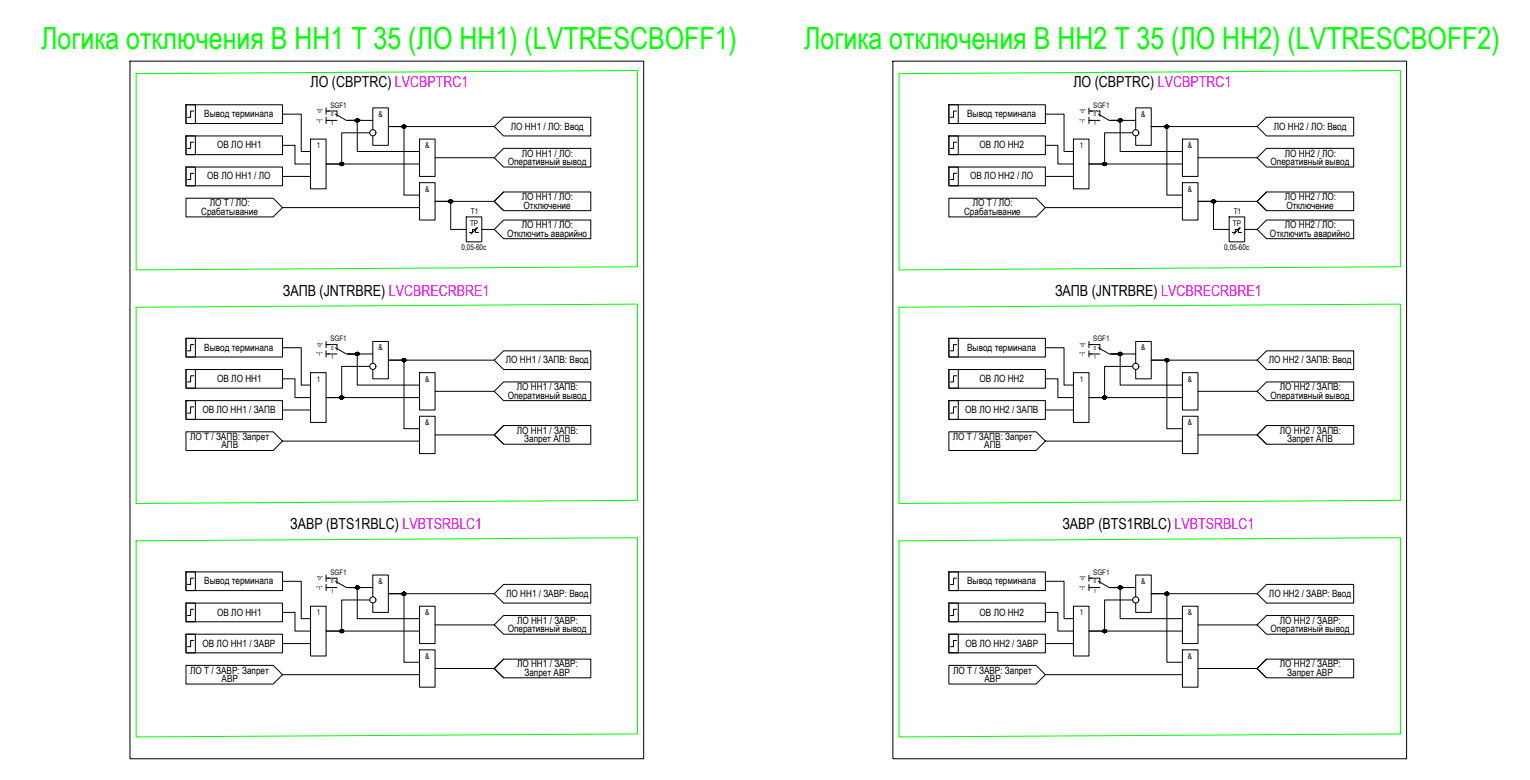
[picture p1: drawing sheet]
<svg xmlns="http://www.w3.org/2000/svg" width="725mm" height="370mm" viewBox="0 0 725 370" stroke-linecap="round" stroke-linejoin="round" font-family="sans-serif">
<!-- layer: 0 -->
<path d="M65 35l237-2v93l-237 2zM426 35l238-2v93l-238 2zM65 146l237-2v93l-237 2zM426 146l238-2v93l-238 2zM65 256l237-1v93l-237 1zM426 256l238-1v93l-238 1z" fill="none" stroke="#0f0" stroke-width=".47"/>
<g fill="none" stroke="#000" stroke-width=".47">
<path d="M62 29h243v330h-243zM423 29h243v330h-243zM88 50h5v9h-5zM88 50h46v9h-46zM92 53h-2v3h-1M134 54h9v18h4M155 51v3M155 56v3M155 53h1M155 57h1M177 57h-12h4v15h30M234 60l5-4h41v8h-41z"/>
<path d="M234 60h-50h7v32h8M450 50h4v9h-4zM450 50h45v9h-45zM453 53h-1v3h-2M495 54h9v18h5M516 53h1M516 57h1M516 51v3M516 56v3M538 57h-12h5v15h29M596 60l4-4h41v8h-41zM596 60h-51h8v32h7"/>
<path d="M88 64h5v9h-5zM88 64h46v9h-46zM88 79h5v9h-5zM88 79h46v9h-46zM92 67h-2v3h-1M134 69h6v9h7M147 66h8v23h-8zM175 63h-13v15h-7h44M177 61v-10h7v18h-7v-5M199 66h7v18h-7zM206 75h28M234 75l5-5h41v9h-41z"/>
<path d="M450 64h4v9h-4zM450 64h45v9h-45zM450 79h4v9h-4zM450 79h45v9h-45zM453 67h-1v3h-2M495 69h6v9h8M509 66h7v23h-7zM537 63h-14v15h-7h44M538 61v-10h7v18h-7v-5M560 66h8v18h-8zM568 75h28M596 75l4-5h41v9h-41z"/>
<path d="M88 94h41l5 4-5 5h-41zM92 82h-2v3h-1M134 98h65M134 84h13M199 87h7v17h-7zM234 95l5-4h41v9h-41zM234 95h-28h8v14h7M239 91l-5 4 5 5M450 94h41l4 4-4 5h-41zM453 82h-1v3h-2M495 98h65M495 84h14"/>
<path d="M560 87h8v17h-8zM596 95l4-4h41v9h-41zM596 95h-28h7v14h7M600 91l-4 4 4 5M221 103h7v12h-7zM222 110h2v-1h1v1h2M225 108h1v1M226 108l-3 3M228 109h6l5-5h41v9h-41l-5-4M582 103h8v12h-8zM584 110h1v-1h2v1h1M587 108h1l-1 1"/>
<path d="M588 108l-3 3M590 109h6l4-5h41v9h-41l-4-4M88 175h5v9h-5zM88 175h46v9h-46zM88 160h5v9h-5zM88 160h46v9h-46zM92 178h-2v3h-1M92 163h-2v3h-1M134 179h6v9h7M134 165h9v17h4M147 177h8v23h-8zM155 162v3"/>
<path d="M155 166v3M155 163h1M155 168h1M175 174h-13v14h-7h44M177 168h-12h4v14h30M177 172v-10h7v17h-7v-4M199 177h7v17h-7zM234 171l5-5h41v9h-41zM234 171h-50h7v32h8M450 175h4v9h-4zM450 175h45v9h-45zM450 160h4v9h-4z"/>
<path d="M450 160h45v9h-45zM453 178h-1v3h-2M453 163h-1v3h-2M495 179h6v9h8M495 165h9v17h5M509 177h7v23h-7zM516 163h1M516 168h1M516 162v3M516 166v3M537 174h-14v14h-7h44M538 168h-12h5v14h29"/>
<path d="M538 172v-10h7v17h-7v-4M560 177h8v17h-8zM596 171l4-5h41v9h-41zM596 171h-51h8v32h7M88 190h5v9h-5zM88 190h46v9h-46zM92 193h-2v3h-1M134 194h13M199 197h7v18h-7zM206 185h28M234 185l5-4h41v9h-41zM450 190h4v9h-4z"/>
<path d="M450 190h45v9h-45zM453 193h-1v3h-2M495 194h14M560 197h8v18h-8zM568 185h28M596 185l4-4h41v9h-41zM88 205h41l5 4-5 4h-41zM134 209h65M206 206h28M234 206l5-4h41v8h-41zM239 202l-5 4 5 4M450 205h41l4 4-4 4h-41z"/>
<path d="M495 209h65M568 206h28M596 206l4-4h41v8h-41zM600 202l-4 4 4 4M88 271h5v9h-5zM88 271h46v9h-46zM92 274h-2v3h-1M134 275h9v18h4M155 272v3M155 277v3M155 274h1M155 278h1"/>
<path d="M177 278h-12h4v15h30M450 271h4v9h-4zM450 271h45v9h-45zM453 274h-1v3h-2M495 275h9v18h5M516 274h1M516 278h1M516 272v3M516 277v3M538 278h-12h5v15h29M88 286h5v9h-5zM88 286h46v9h-46z"/>
<path d="M92 289h-2v3h-1M134 290h6v9h7M147 287h8v24h-8zM175 284h-13v15h-7h44M177 283v-11h7v18h-7v-4M199 287h7v18h-7zM206 296h28M234 281l5-4h41v9h-41zM234 281h-50h7v33h8M234 296l5-4h41v8h-41zM450 286h4v9h-4zM450 286h45v9h-45z"/>
<path d="M453 289h-1v3h-2M495 290h6v9h8M509 287h7v24h-7zM537 284h-14v15h-7h44M538 283v-11h7v18h-7v-4M560 287h8v18h-8zM568 296h28M596 281l4-4h41v9h-41zM596 281h-51h8v33h7M596 296l4-4h41v8h-41zM88 315h41l5 5-5 4h-41zM88 300h5v9h-5z"/>
<path d="M88 300h46v9h-46zM92 303h-2v3h-1M134 320h65M134 305h13M199 308h7v18h-7zM206 317h28M234 317l5-5h41v9h-41zM239 312l-5 5 5 4M450 315h41l4 5-4 4h-41zM450 300h4v9h-4zM450 300h45v9h-45zM453 303h-1v3h-2"/>
<path d="M495 320h65M495 305h14M560 308h8v18h-8zM568 317h28M596 317l4-5h41v9h-41zM600 312l-4 5 4 4"/>
<circle cx="169" cy="57" r=".7"/>
<circle cx="191" cy="60" r=".7"/>
<circle cx="531" cy="57" r=".7"/>
<circle cx="553" cy="60" r=".7"/>
<circle cx="162" cy="78" r=".7"/>
<circle cx="177" cy="63" r="1.5"/>
<circle cx="523" cy="78" r=".7"/>
<circle cx="538" cy="63" r="1.5"/>
<circle cx="214" cy="95" r=".7"/>
<circle cx="575" cy="95" r=".7"/>
<circle cx="169" cy="168" r=".7"/>
<circle cx="177" cy="174" r="1.5"/>
<circle cx="191" cy="171" r=".7"/>
<circle cx="531" cy="168" r=".7"/>
<circle cx="538" cy="174" r="1.5"/>
<circle cx="553" cy="171" r=".7"/>
<circle cx="162" cy="188" r=".7"/>
<circle cx="523" cy="188" r=".7"/>
<circle cx="169" cy="278" r=".7"/>
<circle cx="531" cy="278" r=".7"/>
<circle cx="162" cy="299" r=".7"/>
<circle cx="177" cy="284" r="1.5"/>
<circle cx="191" cy="281" r=".7"/>
<circle cx="523" cy="299" r=".7"/>
<circle cx="538" cy="284" r="1.5"/>
<circle cx="553" cy="281" r=".7"/>
</g>
<g fill="#000" stroke="#000" stroke-width=".47">
<path d="M169 58h1zM191 59h1zM161 77h1zM523 77h1zM213 95h1zM575 96h1zM169 168h1zM191 170h1zM523 188h1zM169 279h1zM191 281h1zM523 298h1z"/>
<path d="M169 56h1zM169 56h1z"/>
<path d="M169 56h1zM169 56h1z"/>
<path d="M169 56h1zM169 56h1z"/>
<path d="M169 58h1zM169 58h1z"/>
<path d="M169 56h1zM169 56h1z"/>
<path d="M169 58h1zM169 58h1z"/>
<path d="M169 56l1 1zM169 57h1z"/>
<path d="M169 58h1zM169 58h1z"/>
<path d="M169 57h1zM169 57h1z"/>
<path d="M169 58h1zM169 58h1z"/>
<path d="M169 57h1zM169 57h1z"/>
<path d="M169 57h1zM169 57l1 1z"/>
<path d="M169 57h1zM169 57h1z"/>
<path d="M169 57h1zM169 57h1z"/>
<path d="M169 57h1zM169 57h1z"/>
<path d="M169 57h1zM169 57h1z"/>
<path d="M169 57h1zM169 57h1z"/>
<path d="M169 57h1zM169 57h1z"/>
<path d="M169 57h1zM169 57h1z"/>
<path d="M169 57h1zM169 57h1z"/>
<path d="M169 57h1zM169 57h1z"/>
<path d="M169 57h1zM169 57h1z"/>
<path d="M169 57h1zM169 57h1z"/>
<path d="M169 57h1zM169 57h1z"/>
<path d="M169 57h1zM169 57h1z"/>
<path d="M191 59h1zM191 59h1z"/>
<path d="M191 59h1zM191 59h1z"/>
<path d="M191 59h1zM191 59h1z"/>
<path d="M191 59h1zM191 59h1z"/>
<path d="M191 59h1zM191 59h1z"/>
<path d="M191 59l1 1zM191 59l1 1z"/>
<path d="M191 60h1zM191 60h1z"/>
<path d="M191 60h1zM191 60h1z"/>
<path d="M191 60h1zM191 60h1z"/>
<path d="M191 60h1zM191 60h1z"/>
<path d="M191 60h1zM191 60h1z"/>
<path d="M191 60h1zM191 60h1z"/>
<path d="M191 60h1zM191 60h1z"/>
<path d="M191 60h1zM191 60h1z"/>
<path d="M530 56h1zM530 56h1z"/>
<path d="M530 58h1zM530 58h1z"/>
<path d="M530 56h1zM530 56h1z"/>
<path d="M530 58h1zM530 58h1z"/>
<path d="M530 56h1zM530 56h1z"/>
<path d="M530 58h1zM530 58h1z"/>
<path d="M530 56l1 1zM530 56l1 1z"/>
<path d="M530 58h1zM530 58h1z"/>
<path d="M530 57h1zM530 57h1z"/>
<path d="M530 58h1zM530 58h1z"/>
<path d="M530 57h1zM530 57h1z"/>
<path d="M530 57h1zM530 57l1 1z"/>
<path d="M530 57h1zM530 57h1z"/>
<path d="M530 57h1zM530 57h1z"/>
<path d="M530 57h1zM530 57h1z"/>
<path d="M530 57h1zM530 57h1z"/>
<path d="M530 57h1zM530 57h1z"/>
<path d="M530 57h1zM530 57h1z"/>
<path d="M530 57h1zM530 57h1z"/>
<path d="M530 57h1zM530 57h1z"/>
<path d="M530 57h1zM530 57h1z"/>
<path d="M530 57h1zM530 57h1z"/>
<path d="M530 57h1zM530 57h1z"/>
<path d="M530 57h1zM530 57h1z"/>
<path d="M530 57h1zM530 57h1z"/>
<path d="M552 59h1zM552 59h1z"/>
<path d="M552 59h1zM552 59h1z"/>
<path d="M552 59l1 1zM552 59l1 1z"/>
<path d="M552 60h1zM552 60h1z"/>
<path d="M552 60h2zM552 60h2z"/>
<path d="M552 60h2zM552 60h2z"/>
<path d="M552 60h2zM552 60h2z"/>
<path d="M552 60h2zM552 60h2z"/>
<path d="M552 60h2zM552 60h2z"/>
<path d="M552 60h2zM552 60h2z"/>
<path d="M552 60h2zM552 60h2z"/>
<path d="M161 77h1zM161 77h1z"/>
<path d="M161 78h1zM161 78h1z"/>
<path d="M161 77h1zM161 77h1z"/>
<path d="M161 78h1zM161 78h1z"/>
<path d="M161 77h1zM161 77h1z"/>
<path d="M161 78h1zM161 78h1z"/>
<path d="M161 77h2zM161 77h2z"/>
<path d="M161 78h1zM161 78h1z"/>
<path d="M161 77h2zM161 77h2z"/>
<path d="M161 78h2zM161 78h1z"/>
<path d="M161 77h2zM161 77h2z"/>
<path d="M161 78h2zM161 78h2z"/>
<path d="M161 77h2zM161 77h2z"/>
<path d="M161 77l2 1zM161 77l2 1z"/>
<path d="M161 78h2zM161 78h2z"/>
<path d="M161 78h2zM161 78h2z"/>
<path d="M161 78h2zM161 78h2z"/>
<path d="M161 78h2zM161 78h2z"/>
<path d="M161 78h2zM161 78h2z"/>
<path d="M161 78h2zM161 78h2z"/>
<path d="M161 78h2zM161 78h2z"/>
<path d="M191 61h1zM191 61h1z"/>
<path d="M191 61h1zM191 61h1z"/>
<path d="M191 61h1zM191 61h1z"/>
<path d="M191 61h1zM191 61h1z"/>
<path d="M191 61h1zM191 61h1z"/>
<path d="M191 60h1zM191 60l1 1z"/>
<path d="M191 60h1zM191 60h1z"/>
<path d="M191 60h1zM191 60h1z"/>
<path d="M191 60h1zM191 60h1z"/>
<path d="M191 60h1zM191 60h1z"/>
<path d="M191 60h1zM191 60h1z"/>
<path d="M191 60h1zM191 60h1z"/>
<path d="M191 60h1zM191 60h1z"/>
<path d="M523 77h1zM523 77h1z"/>
<path d="M523 78h1zM523 78h1z"/>
<path d="M523 77h1zM523 77h1z"/>
<path d="M523 78h1zM523 78h1z"/>
<path d="M523 77h1zM523 77h1z"/>
<path d="M523 78h1zM523 78h1z"/>
<path d="M523 77h1zM523 77h1z"/>
<path d="M523 78h1zM523 78h1z"/>
<path d="M523 77h1zM523 77h1z"/>
<path d="M523 78h1zM523 78h1z"/>
<path d="M523 77h1zM523 77h1z"/>
<path d="M523 78h1zM523 78h1z"/>
<path d="M523 77h1zM523 77h1z"/>
<path d="M523 78h1zM523 78h1z"/>
<path d="M523 77h1zM523 77h1z"/>
<path d="M523 78h1zM523 78h1z"/>
<path d="M523 77h1zM523 77h1z"/>
<path d="M523 78h1zM523 78h1z"/>
<path d="M523 77h1zM523 77h1z"/>
<path d="M523 77l1 1zM523 77l1 1z"/>
<path d="M523 78h1zM523 78h1z"/>
<path d="M523 78h1zM523 78h1z"/>
<path d="M523 78h1zM523 78h1z"/>
<path d="M523 78h1zM523 78h1z"/>
<path d="M523 78h1zM523 78h1z"/>
<path d="M523 78h1zM523 78h1z"/>
<path d="M523 78h1zM523 78h1z"/>
<path d="M552 61h1zM552 61h1z"/>
<path d="M552 61h1zM552 61h1z"/>
<path d="M552 60h1zM552 60l1 1z"/>
<path d="M552 60h1zM552 60h1z"/>
<path d="M552 60h1zM552 60h1z"/>
<path d="M552 60h2zM552 60h1z"/>
<path d="M552 60h2zM552 60h2z"/>
<path d="M552 60h2zM552 60h2z"/>
<path d="M552 60h2zM552 60h2z"/>
<path d="M552 60h2zM552 60h2z"/>
<path d="M213 95h1zM213 95h1z"/>
<path d="M213 96h1zM213 96h1z"/>
<path d="M213 95h1zM213 95h1z"/>
<path d="M213 96h1zM213 96h1z"/>
<path d="M213 95h1zM213 95h1z"/>
<path d="M213 96h1zM213 96h1z"/>
<path d="M213 95h1zM213 95h1z"/>
<path d="M213 96h1zM213 96h1z"/>
<path d="M213 95h1zM213 95h1z"/>
<path d="M213 96h1zM213 96h1z"/>
<path d="M213 95h1zM213 95h1z"/>
<path d="M213 96h1zM213 96h1z"/>
<path d="M213 95h1zM213 95h1z"/>
<path d="M213 96h1zM213 96h1z"/>
<path d="M213 95h1zM213 95h1z"/>
<path d="M213 96h1zM213 96h1z"/>
<path d="M213 95h1zM213 95h1z"/>
<path d="M213 96h1zM213 96h1z"/>
<path d="M213 95h1zM213 95h1z"/>
<path d="M213 95h1zM213 95h1z"/>
<path d="M213 96h1zM213 96h1z"/>
<path d="M213 96h1zM213 96h1z"/>
<path d="M213 95h1zM213 95h1z"/>
<path d="M213 95h1zM213 95h1z"/>
<path d="M213 95h1zM213 95h1z"/>
<path d="M213 95l1 1zM213 95l1 1z"/>
<path d="M213 96h1zM213 96h1z"/>
<path d="M575 95h1zM575 95h1z"/>
<path d="M575 95h1zM575 95h1z"/>
<path d="M574 95h2zM574 95h2z"/>
<path d="M574 96h2zM574 96h2z"/>
<path d="M574 95h2zM574 95h2z"/>
<path d="M574 96h2zM574 96h2z"/>
<path d="M574 95h2zM574 95h2z"/>
<path d="M574 96h2zM574 96h2z"/>
<path d="M574 95h2zM574 95h2z"/>
<path d="M574 96h2zM574 96h2z"/>
<path d="M574 95h2zM574 95h2z"/>
<path d="M574 95h2zM574 95h2z"/>
<path d="M574 96h2zM574 96h2z"/>
<path d="M574 96h2zM574 96h2z"/>
<path d="M574 95h2zM574 95h2z"/>
<path d="M574 95h2zM574 95h2z"/>
<path d="M574 95h2zM574 95h2z"/>
<path d="M574 95l2 1zM574 95l2 1z"/>
<path d="M574 96h2zM574 96h2z"/>
<path d="M169 167h1zM169 167h1z"/>
<path d="M169 167h1zM169 167h1z"/>
<path d="M169 167h1zM169 167h1z"/>
<path d="M169 168h1zM169 168h1z"/>
<path d="M169 167h1zM169 167h1z"/>
<path d="M169 168h1zM169 168h1z"/>
<path d="M169 167h1zM169 167h1z"/>
<path d="M169 168h1zM169 168h1z"/>
<path d="M169 167h1zM169 167h1z"/>
<path d="M169 168h1zM169 168h1z"/>
<path d="M169 167h1zM169 167h1z"/>
<path d="M169 168h1zM169 168h1z"/>
<path d="M169 167h1zM169 167h1z"/>
<path d="M169 167h1zM169 167h1z"/>
<path d="M169 168h1zM169 168h1z"/>
<path d="M169 168h1zM169 168h1z"/>
<path d="M169 167h1zM169 167h1z"/>
<path d="M169 168h1zM169 168h1z"/>
<path d="M169 167l1 1zM169 167l1 1z"/>
<path d="M169 168h1zM169 168h1z"/>
<path d="M169 168h1zM169 168h1z"/>
<path d="M169 168h1zM169 168h1z"/>
<path d="M169 168h1zM169 168h1z"/>
<path d="M169 168h1zM169 168h1z"/>
<path d="M169 168h1zM169 168h1z"/>
<path d="M191 170h1zM191 170h1z"/>
<path d="M191 171h1zM191 171h1z"/>
<path d="M191 170h1zM191 170h1z"/>
<path d="M191 171h1zM191 171h1z"/>
<path d="M191 170h1zM191 170h1z"/>
<path d="M191 171h1zM191 171h1z"/>
<path d="M191 170h1zM191 170h1z"/>
<path d="M191 171h1zM191 171h1z"/>
<path d="M191 170h1zM191 170h1z"/>
<path d="M191 171h1zM191 171h1z"/>
<path d="M191 170h1zM191 170h1z"/>
<path d="M191 171h1zM191 171h1z"/>
<path d="M191 170h1zM191 170h1z"/>
<path d="M191 171h1zM191 171h1z"/>
<path d="M191 170h1zM191 170h1z"/>
<path d="M191 171h1zM191 171h1z"/>
<path d="M191 170h1zM191 170h1z"/>
<path d="M191 171h1zM191 171h1z"/>
<path d="M191 170h1zM191 170h1z"/>
<path d="M191 170h1zM191 170h1z"/>
<path d="M191 171h1zM191 171h1z"/>
<path d="M191 171h1zM191 171h1z"/>
<path d="M191 170l1 1zM191 170l1 1z"/>
<path d="M191 171h1zM191 171h1z"/>
<path d="M191 171h1zM191 171h1z"/>
<path d="M191 171h1zM191 171h1z"/>
<path d="M191 171h1zM191 171h1z"/>
<path d="M530 167h1zM530 167h1z"/>
<path d="M530 168h1zM530 168h1z"/>
<path d="M530 167h1zM530 167h1z"/>
<path d="M530 168h1zM530 168h1z"/>
<path d="M530 167h1zM530 167h1z"/>
<path d="M530 168h1zM530 168h1z"/>
<path d="M530 167h1zM530 167h1z"/>
<path d="M530 168h1zM530 168h1z"/>
<path d="M530 167h1zM530 167h1z"/>
<path d="M530 168h1zM530 168h1z"/>
<path d="M530 167h1zM530 167h1z"/>
<path d="M530 168h1zM530 168h1z"/>
<path d="M530 167h1zM530 167h1z"/>
<path d="M530 167h1zM530 167h1z"/>
<path d="M530 168h1zM530 168h1z"/>
<path d="M530 168h1zM530 168h1z"/>
<path d="M530 167h1zM530 167h1z"/>
<path d="M530 167l1 1zM530 167l1 1z"/>
<path d="M530 168h1zM530 168h1z"/>
<path d="M530 168h1zM530 168h1z"/>
<path d="M530 168h1zM530 168h1z"/>
<path d="M530 168h1zM530 168h1z"/>
<path d="M530 168h1zM530 168h1z"/>
<path d="M530 168h1zM530 168h1z"/>
<path d="M530 168h1zM530 168h1z"/>
<path d="M552 170h1zM552 170h1z"/>
<path d="M552 171h1zM552 171h1z"/>
<path d="M552 170h1zM552 170h1z"/>
<path d="M552 171h1zM552 171h1z"/>
<path d="M552 170h1zM552 170h1z"/>
<path d="M552 171h1zM552 171h1z"/>
<path d="M552 170h1zM552 170h1z"/>
<path d="M552 171h1zM552 171h1z"/>
<path d="M552 170h2zM552 170h2z"/>
<path d="M552 171h1zM552 171h1z"/>
<path d="M552 170h2zM552 170h2z"/>
<path d="M552 171h2zM552 171h1z"/>
<path d="M552 170h2zM552 170h2z"/>
<path d="M552 170h2zM552 170h2z"/>
<path d="M552 171h2zM552 171h2z"/>
<path d="M552 171h2zM552 171h2z"/>
<path d="M552 170l2 1zM552 170l2 1z"/>
<path d="M552 171h2zM552 171h2z"/>
<path d="M552 171h2zM552 171h2z"/>
<path d="M552 171h2zM552 171h2z"/>
<path d="M552 171h2zM552 171h2z"/>
<path d="M161 188h1zM161 188h1z"/>
<path d="M161 189h1zM161 189h1z"/>
<path d="M161 188h1zM161 188h1z"/>
<path d="M161 189h1zM161 189h1z"/>
<path d="M161 188h1zM161 188h1z"/>
<path d="M161 189h1zM161 189h1z"/>
<path d="M161 188h2zM161 188h2z"/>
<path d="M161 189h1zM161 189h1z"/>
<path d="M161 188h2zM161 188h2z"/>
<path d="M161 189h2zM161 189h1z"/>
<path d="M161 188h2zM161 188h2z"/>
<path d="M161 189h2zM161 189h2z"/>
<path d="M161 188h2zM161 188h2z"/>
<path d="M161 188h2zM161 188h2z"/>
<path d="M161 189h2zM161 189h2z"/>
<path d="M161 189h2zM161 189h2z"/>
<path d="M161 188h2zM161 188h2z"/>
<path d="M161 188h2zM161 188h2z"/>
<path d="M161 188h2zM161 188h2z"/>
<path d="M161 188h2zM161 188h2z"/>
<path d="M161 188h2zM161 188l2 1z"/>
<path d="M523 188h1zM523 188h1z"/>
<path d="M523 189h1zM523 189h1z"/>
<path d="M523 188h1zM523 188h1z"/>
<path d="M523 189h1zM523 189h1z"/>
<path d="M523 188h1zM523 188h1z"/>
<path d="M523 189h1zM523 189h1z"/>
<path d="M523 188h1zM523 188h1z"/>
<path d="M523 189h1zM523 189h1z"/>
<path d="M523 188h1zM523 188h1z"/>
<path d="M523 189h1zM523 189h1z"/>
<path d="M523 188h1zM523 188h1z"/>
<path d="M523 189h1zM523 189h1z"/>
<path d="M523 188h1zM523 188h1z"/>
<path d="M523 189h1zM523 189h1z"/>
<path d="M523 188h1zM523 188h1z"/>
<path d="M523 189h1zM523 189h1z"/>
<path d="M523 188h1zM523 188h1z"/>
<path d="M523 189h1zM523 189h1z"/>
<path d="M523 188h1zM523 188h1z"/>
<path d="M523 188h1zM523 188h1z"/>
<path d="M523 189h1zM523 189h1z"/>
<path d="M523 189h1zM523 189h1z"/>
<path d="M523 188h1zM523 188h1z"/>
<path d="M523 188h1zM523 188h1z"/>
<path d="M523 188h1zM523 188h1z"/>
<path d="M523 188h1zM523 188h1z"/>
<path d="M523 188h1zM523 188l1 1z"/>
<path d="M169 278h1zM169 278h1z"/>
<path d="M169 278h1zM169 278h1z"/>
<path d="M169 278h1zM169 278h1z"/>
<path d="M169 279h1zM169 279h1z"/>
<path d="M169 278h1zM169 278h1z"/>
<path d="M169 279h1zM169 279h1z"/>
<path d="M169 278h1zM169 278h1z"/>
<path d="M169 279h1zM169 279h1z"/>
<path d="M169 278h1zM169 278h1z"/>
<path d="M169 279h1zM169 279h1z"/>
<path d="M169 278h1zM169 278h1z"/>
<path d="M169 279h1zM169 279h1z"/>
<path d="M169 278h1zM169 278h1z"/>
<path d="M169 278h1zM169 278h1z"/>
<path d="M169 279h1zM169 279h1z"/>
<path d="M169 279h1zM169 279h1z"/>
<path d="M169 278h1zM169 278h1z"/>
<path d="M169 279h1zM169 279h1z"/>
<path d="M169 278h1zM169 278h1z"/>
<path d="M169 278h1zM169 278h1z"/>
<path d="M169 278h1zM169 278h1z"/>
<path d="M169 278h1zM169 278h1z"/>
<path d="M169 278h1zM169 278h1z"/>
<path d="M169 278l1 1zM169 278l1 1z"/>
<path d="M169 279h1zM169 279h1z"/>
<path d="M530 278h1zM530 278h1z"/>
<path d="M530 279h1zM530 279h1z"/>
<path d="M530 278h1zM530 278h1z"/>
<path d="M530 279h1zM530 279h1z"/>
<path d="M530 278h1zM530 278h1z"/>
<path d="M530 279h1zM530 279h1z"/>
<path d="M530 278h1zM530 278h1z"/>
<path d="M530 279h1zM530 279h1z"/>
<path d="M530 278h1zM530 278h1z"/>
<path d="M530 279h1zM530 279h1z"/>
<path d="M530 278h1zM530 278h1z"/>
<path d="M530 279h1zM530 279h1z"/>
<path d="M530 278h1zM530 278h1z"/>
<path d="M530 278h1zM530 278h1z"/>
<path d="M530 279h1zM530 279h1z"/>
<path d="M530 279h1zM530 279h1z"/>
<path d="M530 278h1zM530 278h1z"/>
<path d="M530 278h1zM530 278h1z"/>
<path d="M530 279h1zM530 279h1z"/>
<path d="M530 279h1zM530 279h1z"/>
<path d="M530 278h1zM530 278h1z"/>
<path d="M530 278h1zM530 278h1z"/>
<path d="M530 278h1zM530 278h1z"/>
<path d="M530 278h1zM530 278h1z"/>
<path d="M530 278h1zM530 278l1 1z"/>
<path d="M161 298h1zM161 298h1z"/>
<path d="M161 300h1zM161 300h1z"/>
<path d="M161 298h1zM161 298h1z"/>
<path d="M161 300h1zM161 300h1z"/>
<path d="M161 298l1 1zM161 298l1 1z"/>
<path d="M161 299h1zM161 299l1 1z"/>
<path d="M161 299h2zM161 299h2z"/>
<path d="M161 299h1zM161 299h1z"/>
<path d="M161 299h2zM161 299h2z"/>
<path d="M161 299h2zM161 299h1z"/>
<path d="M161 299h2zM161 299h2z"/>
<path d="M161 299h2zM161 299h2z"/>
<path d="M161 299h2zM161 299h2z"/>
<path d="M161 299h2zM161 299h2z"/>
<path d="M161 299h2zM161 299h2z"/>
<path d="M161 299h2zM161 299h2z"/>
<path d="M161 299h2zM161 299h2z"/>
<path d="M161 299h2zM161 299h2z"/>
<path d="M161 299h2zM161 299h2z"/>
<path d="M161 299h2zM161 299h2z"/>
<path d="M161 299h2zM161 299h2z"/>
<path d="M191 281h1zM191 281h1z"/>
<path d="M191 282h1zM191 282h1z"/>
<path d="M191 281h1zM191 281h1z"/>
<path d="M191 282h1zM191 282h1z"/>
<path d="M191 281h1zM191 281h1z"/>
<path d="M191 282h1zM191 282h1z"/>
<path d="M191 281h1zM191 281h1z"/>
<path d="M191 282h1zM191 282h1z"/>
<path d="M191 281h1zM191 281h1z"/>
<path d="M191 282h1zM191 282h1z"/>
<path d="M191 281h1zM191 281h1z"/>
<path d="M191 282h1zM191 282h1z"/>
<path d="M191 281h1zM191 281h1z"/>
<path d="M191 282h1zM191 282h1z"/>
<path d="M191 281h1zM191 281h1z"/>
<path d="M191 282h1zM191 282h1z"/>
<path d="M191 281h1zM191 281h1z"/>
<path d="M191 282h1zM191 282h1z"/>
<path d="M191 281h1zM191 281h1z"/>
<path d="M191 281h1zM191 281h1z"/>
<path d="M191 281l1 1zM191 281l1 1z"/>
<path d="M191 282h1zM191 282h1z"/>
<path d="M191 281h1zM191 281h1z"/>
<path d="M191 281h1zM191 281h1z"/>
<path d="M191 281h1zM191 281h1z"/>
<path d="M191 281h1zM191 281h1z"/>
<path d="M191 281h1zM191 281h1z"/>
<path d="M523 298h1zM523 298h1z"/>
<path d="M523 300h1zM523 300h1z"/>
<path d="M523 298h1zM523 298h1z"/>
<path d="M523 300h1zM523 300h1z"/>
<path d="M523 298h1zM523 298h1z"/>
<path d="M523 300h1zM523 300h1z"/>
<path d="M523 298h1zM523 298h1z"/>
<path d="M523 300h1zM523 300h1z"/>
<path d="M523 298h1zM523 298h1z"/>
<path d="M523 300h1zM523 300h1z"/>
<path d="M523 298l1 1zM523 298l1 1z"/>
<path d="M523 299h1zM523 299l1 1z"/>
<path d="M523 299h1zM523 299h1z"/>
<path d="M523 299h1zM523 299h1z"/>
<path d="M523 299h1zM523 299h1z"/>
<path d="M523 299h1zM523 299h1z"/>
<path d="M523 299h1zM523 299h1z"/>
<path d="M523 299h1zM523 299h1z"/>
<path d="M523 299h1zM523 299h1z"/>
<path d="M523 299h1zM523 299h1z"/>
<path d="M523 299h1zM523 299h1z"/>
<path d="M523 299h1zM523 299h1z"/>
<path d="M523 299h1zM523 299h1z"/>
<path d="M523 299h1zM523 299h1z"/>
<path d="M523 299h1zM523 299h1z"/>
<path d="M523 299h1zM523 299h1z"/>
<path d="M523 299h1zM523 299h1z"/>
<path d="M552 281h1zM552 281h1z"/>
<path d="M552 282h1zM552 282h1z"/>
<path d="M552 281h1zM552 281h1z"/>
<path d="M552 282h1zM552 282h1z"/>
<path d="M552 281h1zM552 281h1z"/>
<path d="M552 282h1zM552 282h1z"/>
<path d="M552 281h1zM552 281h1z"/>
<path d="M552 282h1zM552 282h1z"/>
<path d="M552 281h2zM552 281h2z"/>
<path d="M552 282h1zM552 282h1z"/>
<path d="M552 281h2zM552 281h2z"/>
<path d="M552 282h2zM552 282h1z"/>
<path d="M552 281h2zM552 281h2z"/>
<path d="M552 281h2zM552 281h2z"/>
<path d="M552 281l2 1zM552 281l2 1z"/>
<path d="M552 282h2zM552 282h2z"/>
<path d="M552 281h2zM552 281h2z"/>
<path d="M552 281h2zM552 281h2z"/>
<path d="M552 281h2zM552 281h2z"/>
<path d="M552 281h2zM552 281h2z"/>
<path d="M552 281h2zM552 281h2z"/>
</g>
<g fill="none" stroke="#000" stroke-width=".47">
<path d="M155 53h5v2M155 57h5M159 54l5 3h5M517 57h4M517 53h4v2M520 54l6 3h4M155 163h5v3M155 168h5M159 165l5 3h5M517 168h4M517 163h4v3M520 165l6 3h4"/>
<path d="M155 274h5v2M155 278h5M159 275l5 3h5M517 278h4M517 274h4v2M520 275l6 3h4"/>
</g>
<g font-size="14.4" fill="#0f0">
<text x="20" y="23">Логика отключения В НН1 Т 35 (ЛО НН1) (LVTRESCBOFF1)</text>
<text x="381" y="23">Логика отключения В НН2 Т 35 (ЛО НН2) (LVTRESCBOFF2)</text>
</g>
<g font-size="7.2">
<text x="147" y="41">ЛО (CBPTRC) LVCBPTRC1</text>
<text x="509" y="41">ЛО (CBPTRC) LVCBPTRC1</text>
<text x="134" y="140">ЗАПВ (JNTRBRE) LVCBRECRBRE1</text>
<text x="500" y="140">ЗАПВ (JNTRBRE) LVCBRECRBRE1</text>
<text x="137" y="251">ЗАВР (BTS1RBLC) LVBTSRBLC1</text>
<text x="503" y="251">ЗАВР (BTS1RBLC) LVBTSRBLC1</text>
</g>
<g font-size="4.7">
<text x="97" y="55">Вывод терминала</text>
<text x="458" y="55">Вывод терминала</text>
<text x="242" y="61">ЛО НН1 / ЛО: Ввод</text>
<text x="604" y="61">ЛО НН2 / ЛО: Ввод</text>
<text x="103" y="70">ОВ ЛО НН1</text>
<text x="464" y="70">ОВ ЛО НН2</text>
<text x="247" y="74">ЛО НН1 / ЛО:</text>
<text x="609" y="74">ЛО НН2 / ЛО:</text>
<text x="241" y="78">Оперативный вывод</text>
<text x="602" y="78">Оперативный вывод</text>
<text x="98" y="85">ОВ ЛО НН1 / ЛО</text>
<text x="460" y="85">ОВ ЛО НН2 / ЛО</text>
<text x="247" y="95">ЛО НН1 / ЛО:</text>
<text x="609" y="95">ЛО НН2 / ЛО:</text>
<text x="95" y="102">Срабатывание</text>
<text x="99" y="98">ЛО Т / ЛО:</text>
<text x="248" y="99">Отключение</text>
<text x="457" y="102">Срабатывание</text>
<text x="461" y="98">ЛО Т / ЛО:</text>
<text x="610" y="99">Отключение</text>
<text x="240" y="112">Отключить аварийно</text>
<text x="247" y="108">ЛО НН1 / ЛО:</text>
<text x="602" y="112">Отключить аварийно</text>
<text x="609" y="108">ЛО НН2 / ЛО:</text>
<text x="97" y="166">Вывод терминала</text>
<text x="458" y="166">Вывод терминала</text>
<text x="240" y="172">ЛО НН1 / ЗАПВ: Ввод</text>
<text x="601" y="172">ЛО НН2 / ЗАПВ: Ввод</text>
<text x="103" y="181">ОВ ЛО НН1</text>
<text x="245" y="185">ЛО НН1 / ЗАПВ:</text>
<text x="464" y="181">ОВ ЛО НН2</text>
<text x="606" y="185">ЛО НН2 / ЗАПВ:</text>
<text x="241" y="189">Оперативный вывод</text>
<text x="602" y="189">Оперативный вывод</text>
<text x="96" y="196">ОВ ЛО НН1 / ЗАПВ</text>
<text x="457" y="196">ОВ ЛО НН2 / ЗАПВ</text>
<text x="90" y="208">ЛО Т / ЗАПВ: Запрет</text>
<text x="245" y="206">ЛО НН1 / ЗАПВ:</text>
<text x="248" y="209">Запрет АПВ</text>
<text x="452" y="208">ЛО Т / ЗАПВ: Запрет</text>
<text x="606" y="206">ЛО НН2 / ЗАПВ:</text>
<text x="610" y="209">Запрет АПВ</text>
<text x="105" y="212">АПВ</text>
<text x="466" y="212">АПВ</text>
<text x="97" y="277">Вывод терминала</text>
<text x="458" y="277">Вывод терминала</text>
<text x="240" y="283">ЛО НН1 / ЗАВР: Ввод</text>
<text x="601" y="283">ЛО НН2 / ЗАВР: Ввод</text>
<text x="103" y="292">ОВ ЛО НН1</text>
<text x="464" y="292">ОВ ЛО НН2</text>
<text x="241" y="299">Оперативный вывод</text>
<text x="245" y="296">ЛО НН1 / ЗАВР:</text>
<text x="602" y="299">Оперативный вывод</text>
<text x="606" y="296">ЛО НН2 / ЗАВР:</text>
<text x="96" y="306">ОВ ЛО НН1 / ЗАВР</text>
<text x="457" y="306">ОВ ЛО НН2 / ЗАВР</text>
<text x="245" y="316">ЛО НН1 / ЗАВР:</text>
<text x="606" y="316">ЛО НН2 / ЗАВР:</text>
<text x="90" y="319">ЛО Т / ЗАВР: Запрет</text>
<text x="105" y="323">АВР</text>
<text x="248" y="320">Запрет АВР</text>
<text x="452" y="319">ЛО Т / ЗАВР: Запрет</text>
<text x="466" y="323">АВР</text>
<text x="610" y="320">Запрет АВР</text>
</g>
<g font-size="3.7">
<text x="179" y="55">&amp;</text>
<text x="541" y="55">&amp;</text>
<text x="150" y="70">1</text>
<text x="201" y="70">&amp;</text>
<text x="512" y="70">1</text>
<text x="563" y="70">&amp;</text>
<text x="201" y="91">&amp;</text>
<text x="563" y="91">&amp;</text>
<text x="223" y="101">T1</text>
<text x="585" y="101">T1</text>
<text x="223" y="107">TP</text>
<text x="584" y="107">TP</text>
<text x="219" y="119">0,05-60с</text>
<text x="580" y="119">0,05-60с</text>
<text x="179" y="166">&amp;</text>
<text x="541" y="166">&amp;</text>
<text x="150" y="181">1</text>
<text x="201" y="181">&amp;</text>
<text x="512" y="181">1</text>
<text x="563" y="181">&amp;</text>
<text x="201" y="201">&amp;</text>
<text x="563" y="201">&amp;</text>
<text x="179" y="277">&amp;</text>
<text x="541" y="277">&amp;</text>
<text x="150" y="291">1</text>
<text x="201" y="291">&amp;</text>
<text x="512" y="291">1</text>
<text x="563" y="291">&amp;</text>
<text x="201" y="312">&amp;</text>
<text x="563" y="312">&amp;</text>
</g>
<g font-size="3.6">
<text x="157" y="51">SGF1</text>
<text x="518" y="51">SGF1</text>
<text x="157" y="162">SGF1</text>
<text x="518" y="162">SGF1</text>
<text x="157" y="272">SGF1</text>
<text x="518" y="272">SGF1</text>
</g>
<g font-size="2.6">
<text x="150" y="54">&quot;0&quot;</text>
<text x="512" y="54">&quot;0&quot;</text>
<text x="150" y="58">&quot;1&quot;</text>
<text x="157" y="55">0</text>
<text x="157" y="59">1</text>
<text x="512" y="58">&quot;1&quot;</text>
<text x="518" y="55">0</text>
<text x="518" y="59">1</text>
<text x="150" y="164">&quot;0&quot;</text>
<text x="157" y="166">0</text>
<text x="512" y="164">&quot;0&quot;</text>
<text x="518" y="166">0</text>
<text x="150" y="169">&quot;1&quot;</text>
<text x="157" y="170">1</text>
<text x="512" y="169">&quot;1&quot;</text>
<text x="518" y="170">1</text>
<text x="150" y="275">&quot;0&quot;</text>
<text x="512" y="275">&quot;0&quot;</text>
<text x="150" y="279">&quot;1&quot;</text>
<text x="157" y="276">0</text>
<text x="157" y="281">1</text>
<text x="512" y="279">&quot;1&quot;</text>
<text x="518" y="276">0</text>
<text x="518" y="281">1</text>
</g>
</svg>
